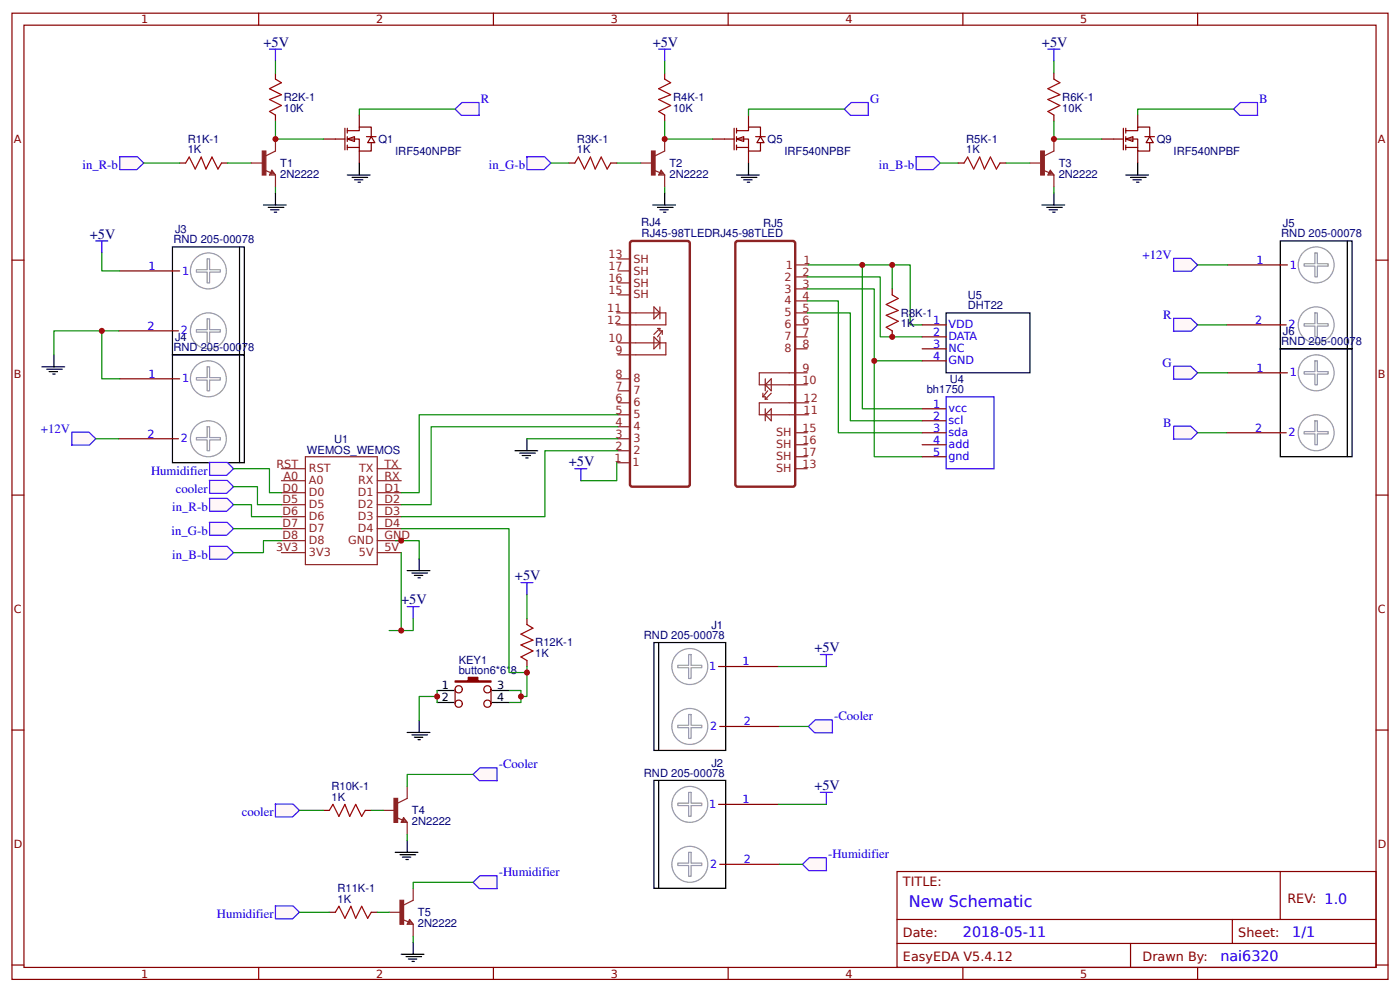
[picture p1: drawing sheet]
<svg xmlns="http://www.w3.org/2000/svg" width="309mm" height="219mm" viewBox="0 0 309 219" stroke-linecap="round" stroke-linejoin="round" font-family="sans-serif">
<g fill="none" stroke="#800" stroke-width=".26">
<path d="M2.6 2.9h304.1v213.3h-304.1zM5.3 5.6h298.7v207.9h-298.7zM57.1 2.9v2.7M109 2.9v2.7M160.9 2.9v2.7M212.7 2.9v2.7M264.6 2.9v2.7M2.6 57.4h2.7M304 57.4h2.7M2.6 109.3h2.7M304 109.3h2.7M2.6 161.1h2.7"/>
<path d="M304 161.1h2.7M198.2 192.4h105.8v21.1h-105.8zM282.8 192.4v10.5M2.6 213h2.7M57.1 213.5v2.7M109 213.5v2.7M160.9 213.5v2.7M198.2 202.9h105.8M198.2 208.2h105.8M212.7 213.5v2.7M249.8 208.2v5.3M264.6 213.5v2.7"/>
<path d="M272.3 202.9v5.3M304 213h2.7"/>
</g>
<g fill="#fefefe" stroke="#800" stroke-width=".26">
<path d="M76.7 30.7l1.6-.5v1z"/>
<path d="M82 30.2l.8 1.3h-1.6z"/>
</g>
<g fill="none" stroke="#800" stroke-width=".26">
<path d="M60.9 16.1v1.4M39.7 36h1.3M48.9 36h1.4M60.9 25.4v1.3M71.4 30.7h4.8M76.2 28.3v4.8M76.7 28.8h2.7v-.8h2.6v2.2M76.7 30.7h2.7v2.6h2.6v-1.8M76.7 32.5h2.7M76.7 28.3v1.1M76.7 30.2v1M76.7 32v1.1"/>
<path d="M79.4 25.4v2.6M79.4 33.3v2.7M81 30.2h2.1"/>
</g>
<path d="M60.9 17.5l1.3 .8-2.7 1.3 2.7 1.3-2.7 1.1 2.7 1.3-2.7 1.3 1.4 .8M41 36l.8-1.3 1.3 2.6 1.3-2.6 1.1 2.6 1.3-2.6 1.4 2.6 .7-1.3" fill="none" stroke="#a00000" stroke-width=".26"/>
<path d="M50.3 36h5.3" fill="none" stroke="#080" stroke-width=".26"/>
<path d="M76.7 38.6h5.1M77.8 39.2h3.4M78.3 39.7h1.9M79.4 36v2.6M58.2 45.2h5M59.3 45.8h3.4M59.8 46.3h1.8M60.6 46.8h.5M60.9 42.6v2.6M79.1 40.2h.5" fill="none" stroke="#000" stroke-width=".26"/>
<path d="M100.5 24.1l1.6-1.5h3.7l.1 2.9h-4z" fill="#fff7f8" stroke="#430aff" stroke-width=".26"/>
<path d="M60.9 13.5v2.6M60.9 26.7v4h10.5M100.5 24.1h-21.1v1.3" fill="none" stroke="#080" stroke-width=".26"/>
<path d="M59.5 10.8h2.7M60.9 10.8v2.7" fill="none" stroke="#00f" stroke-width=".26"/>
<path d="M55.6 36h2.6M58.5 37.6l1.3 .5M60.1 37.6l.8 1h-1.4zM60.1 37.8l.5 .6h-.8zM60.1 38.1v.3M60.9 30.7v2.6l-2.2 1.1M60.9 38.6v2.7" fill="none" stroke="#8d2323" stroke-width=".26"/>
<path d="M57.9 33.3h.8v5.3h-.8z" fill="#8d2323" stroke="#8d2323" stroke-width=".26"/>
<g fill="#fefefe" stroke="#800" stroke-width=".26">
<path d="M162.7 30.7l1.6-.5v1z"/>
<path d="M168 30.2l.8 1.3h-1.6z"/>
</g>
<g fill="none" stroke="#800" stroke-width=".26">
<path d="M146.8 16.1v1.4M125.7 36h1.3M134.9 36h1.4M146.8 25.4v1.3M157.4 30.7h4.8M162.2 28.3v4.8M162.7 28.8h2.7v-.8h2.6v2.2M162.7 30.7h2.7v2.6h2.6v-1.8M162.7 32.5h2.7M162.7 28.3v1.1M162.7 30.2v1M162.7 32v1.1"/>
<path d="M165.4 25.4v2.6M165.4 33.3v2.7M167 30.2h2.1"/>
</g>
<path d="M146.8 17.5l1.4 .8-2.7 1.3 2.7 1.3-2.7 1.1 2.7 1.3-2.7 1.3 1.3 .8M127 36l.8-1.3 1.3 2.6 1.3-2.6 1.1 2.6 1.3-2.6 1.3 2.6 .8-1.3" fill="none" stroke="#a00000" stroke-width=".26"/>
<path d="M136.3 36h5.3M146.8 41.3v1.3" fill="none" stroke="#080" stroke-width=".26"/>
<path d="M162.7 38.6h5M163.8 39.2h3.4M164.3 39.7h1.9M165.4 36v2.6M144.2 45.2h5M145.3 45.8h3.4M145.8 46.3h1.8M146.6 46.8h.5M146.8 42.6v2.6M165.1 40.2h.5" fill="none" stroke="#000" stroke-width=".26"/>
<path d="M186.5 24.1l1.6-1.5h3.7l.1 2.9h-4z" fill="#fff7f8" stroke="#430aff" stroke-width=".26"/>
<path d="M146.8 13.5v2.6M146.8 26.7v4h10.6M186.5 24.1h-21.1v1.3" fill="none" stroke="#080" stroke-width=".26"/>
<path d="M145.5 10.8h2.7M146.8 10.8v2.7" fill="none" stroke="#00f" stroke-width=".26"/>
<path d="M141.6 36h2.6M144.5 37.6l1.3 .5M146 37.6l.8 1h-1.3zM146 37.8l.6 .6h-.8zM146 38.1v.3M146.8 30.7v2.6l-2.1 1.1M146.8 38.6v2.7" fill="none" stroke="#8d2323" stroke-width=".26"/>
<path d="M143.9 33.3h.8v5.3h-.8z" fill="#8d2323" stroke="#8d2323" stroke-width=".26"/>
<g fill="#fefefe" stroke="#800" stroke-width=".26">
<path d="M248.7 30.7l1.6-.5v1z"/>
<path d="M254 30.2l.8 1.3h-1.6z"/>
</g>
<g fill="none" stroke="#800" stroke-width=".26">
<path d="M232.8 16.1v1.4M211.7 36h1.3M220.9 36h1.3M232.8 25.4v1.3M243.4 30.7h4.8M248.2 28.3v4.8M248.7 28.8h2.7v-.8h2.6v2.2M248.7 30.7h2.7v2.6h2.6v-1.8M248.7 32.5h2.7M248.7 28.3v1.1M248.7 30.2v1M248.7 32v1.1"/>
<path d="M251.4 25.4v2.6M251.4 33.3v2.7M252.9 30.2h2.2"/>
</g>
<path d="M232.8 17.5l1.4 .8-2.7 1.3 2.7 1.3-2.7 1.1 2.7 1.3-2.7 1.3 1.3 .8M213 36l.8-1.3 1.3 2.6 1.3-2.6 1.1 2.6 1.3-2.6 1.3 2.6 .8-1.3" fill="none" stroke="#a00000" stroke-width=".26"/>
<path d="M222.2 36h5.3M232.8 41.3v1.3" fill="none" stroke="#080" stroke-width=".26"/>
<path d="M248.7 38.6h5M249.8 39.2h3.4M250.3 39.7h1.8M251.4 36v2.6M230.2 45.2h5M231.2 45.8h3.5M231.8 46.3h1.8M232.6 46.8h.5M232.8 42.6v2.6M251.1 40.2h.5" fill="none" stroke="#000" stroke-width=".26"/>
<path d="M272.5 24.1l1.5-1.5h3.8l.1 2.9h-4z" fill="#fff7f8" stroke="#430aff" stroke-width=".26"/>
<path d="M232.8 13.5v2.6M232.8 26.7v4h10.6M272.5 24.1h-21.1v1.3" fill="none" stroke="#080" stroke-width=".26"/>
<path d="M231.5 10.8h2.7M232.8 10.8v2.7" fill="none" stroke="#00f" stroke-width=".26"/>
<g fill="none" stroke="#8d2323" stroke-width=".26">
<path d="M227.5 36h2.7M230.5 37.6l1.3 .5M232 37.6l.8 1h-1.3zM232 37.8l.6 .6h-.8zM232 38.1v.3M232.8 30.7v2.6l-2.1 1.1M232.8 38.6v2.7M62.2 119.3h5.3M62.2 116.7h5.3M62.2 114h5.3M62.2 111.4h5.3M62.2 108.7h5.3"/>
<path d="M62.2 106.1h5.3M62.2 103.5h5.3M67.5 100.8h15.8v23.8h-15.8zM83.3 119.3h5.3M83.3 116.7h5.3M83.3 114h5.3M83.3 111.4h5.3M83.3 108.7h5.3M83.3 106.1h5.3M83.3 103.5h5.3M62.2 122h5.3M83.3 122h5.3"/>
</g>
<path d="M229.9 33.3h.8v5.3h-.8z" fill="#8d2323" stroke="#8d2323" stroke-width=".26"/>
<g fill="#fff7f8" stroke="#430aff" stroke-width=".26">
<path d="M26.4 34.6h4l1.3 1.4-1.5 1.4h-3.7z"/>
<path d="M116.4 34.6h3.9l1.4 1.4-1.5 1.4h-3.8z"/>
<path d="M202.3 34.6h4l1.4 1.4-1.5 1.4h-3.8z"/>
</g>
<g fill="none" stroke="#080" stroke-width=".26">
<path d="M31.7 36h8M121.7 36h4M207.7 36h4M178.6 58.5h22.5v13.2h2.6M178.3 63.8h14.8v15.8h10.6M116.4 96.8h20.1M136.5 99.5h-16.1v14.5h-31.8M87.3 119.3h5.3v4M136.3 102.1v4h-8M88.6 122v17.2M91.3 136.5v2.7h-5.3M82 178.9h2.7"/>
<path d="M90 184.1v1.4M83.3 201.3h2.7M91.3 206.6v1.4"/>
</g>
<path d="M127 103.5h2.6M128.3 103.5v2.6M90 133.9h2.6M91.3 133.9v2.6" fill="none" stroke="#00f" stroke-width=".26"/>
<g fill="none" stroke="#000" stroke-width=".26">
<path d="M209 69.1h18.5v13.2h-18.5zM113.8 99.5h5M116.4 96.8v2.7M114.8 100h3.5M115.4 100.5h1.8M116.2 101.1h.5M90 125.9h5M91 126.5h3.5M91.5 127h1.9M92.3 127.5h.6M92.6 123.3v2.6M87.3 188.1h5"/>
<path d="M88.4 188.6h3.4M88.9 189.2h1.9M89.7 189.7h.5M90 185.5v2.6M88.6 210.6h5.1M89.7 211.1h3.4M90.2 211.7h1.9M91 212.2h.5M91.3 208v2.6"/>
</g>
<g fill="none" stroke="#8d2323" stroke-width=".26">
<path d="M136.5 59.8h2.7M136.5 57.1h2.7M175.9 58.5h2.7M136.3 71.7h2.6M136.3 69.1h2.6M136.5 75.7h10.6v2.6h-10.6M136.5 65.1h2.7M136.5 62.4h2.7M139.2 69.1h7.9v2.6h-7.9M144.5 67.7l1.3 1.4-1.3 1.3zM144.5 74.3l1.3 1.4-1.3 1.3zM145.3 72.5h.5"/>
<path d="M145.8 67.7v2.7M145.8 72.5v.5h.5M145.8 74.3v2.7M145.8 72.5l-1.3 1.3M146.3 73l-1 1.3M146.3 73v.8M175.7 71.7h2.6M175.7 69.1h2.6M175.7 61.1h2.6M175.7 63.8h2.6M175.7 66.4h2.6M175.7 74.3h2.6"/>
<path d="M175.7 77h2.6M136.5 99.5h2.7M136.5 96.8h2.7M136.5 94.2h2.7M136.5 91.5h2.7M136.5 88.9h2.7M136.5 86.3h2.7M136.5 83.6h2.7M168.5 87.6h.6v.5M168.5 86.8v.8M169.1 83.6v2.7M169.1 90.2v2.7"/>
<path d="M169.1 88.1h.5M169.6 86.3l-1.1 1.3M170.4 83.6v2.7l-1.3-1.4zM170.4 90.2v2.7l-1.3-1.4zM170.4 86.8l-1.3 1.3M175.7 88.9h-8v2.6h8M175.7 95.5h2.6M175.7 98.2h2.6M175.9 91.5h2.7M175.9 88.9h2.7M178.3 82.3h-10.6v2.6h10.6M136.3 102.1h2.6"/>
<path d="M175.7 100.8h2.6M175.7 103.5h2.6M84.7 178.9h2.6M90 173.6v2.6l-2.2 1.1M87.6 180.4l1.3 .6M89.2 180.4l.8 1.1h-1.4zM89.2 180.7l.5 .5h-.8zM89.2 181v.2M90 181.5v2.6M91.3 196.1v2.6l-2.1 1.1M86 201.3h2.6M88.9 202.9l1.3 .6"/>
<path d="M90.5 202.9l.8 1.1h-1.3zM90.5 203.2l.5 .5h-.8zM90.5 203.5v.2M91.3 204v2.6"/>
</g>
<path d="M139.4 53.3l12.5-.1 .2 .1 .3 .4v53.2l-.1 .3-.4 .2h-12.2l-.3-.1-.2-.4v-53.2zM162.7 53.3l12.5-.1 .2 .1 .3 .4v53.2l-.1 .3-.4 .2h-12.2l-.3-.1-.2-.4v-53.2z" fill="none" stroke="#8d2323" stroke-width=".53"/>
<path d="M197.1 65.1l1.3 .8-2.6 1.3 2.6 1.3-2.6 1.1 2.6 1.3-2.6 1.3 1.3 .8M72.8 178.9l.8-1.4 1.3 2.7 1.3-2.7 1.1 2.7 1.3-2.7 1.3 2.7 .8-1.3M74.1 201.3l.8-1.3 1.3 2.7 1.3-2.7 1.1 2.7 1.3-2.7 1.3 2.7 .8-1.4" fill="none" stroke="#a00000" stroke-width=".26"/>
<path d="M197.1 63.8v1.3M197.1 73v1.3M203.7 71.7h5.3M203.7 74.3h5.3M203.7 77h5.3M203.7 79.6h5.3M71.4 178.9h1.4M80.7 178.9h1.3M72.8 201.3h1.3M82 201.3h1.3" fill="none" stroke="#800" stroke-width=".26"/>
<g fill="#8d2323" stroke="#8d2323" stroke-width=".26">
<path d="M87 176.2h.8v5.3h-.8z"/>
<path d="M88.4 198.7h.8v5.3h-.8z"/>
</g>
<g fill="#fff7f8" stroke="#430aff" stroke-width=".26">
<path d="M104.5 170.9l1.5-1.4h3.8l.1 2.8h-4z"/>
<path d="M104.5 194.7l1.5-1.4h3.8l.1 2.8h-4z"/>
</g>
<path d="M104.5 170.9h-14.5v2.7M104.5 194.7h-13.2v1.4" fill="none" stroke="#080" stroke-width=".26"/>
<path d="M144.5 141.8h15.8v23.8h-15.8zM145.5 141.8v23.8M144.5 172.2h15.8v23.9h-15.8zM145.5 172.2v23.9" fill="none" stroke="#000" stroke-width=".26"/>
<path d="M158.7 147.1h13.3M158.7 177.5h13.3M159 160.3h13.2M159 190.8h13.2" fill="none" stroke="#800" stroke-width=".26"/>
<g fill="none" stroke="#999" stroke-width=".26">
<path d="M152.1 144.5h.6v2.3h2.3v.6h-2.3v2.4h-.6v-2.4h-2.3v-.6h2.3zM149.8 160.1h2.3v-2.4h.6v2.4h2.3v.5h-2.3v2.4h-.6v-2.4h-2.3zM149.8 177.3h2.3v-2.4h.6v2.4h2.3v.5h-2.3v2.4h-.6v-2.4h-2.3zM149.8 190.5h2.3v-2.4h.6v2.4h2.3v.5h-2.3v2.4h-.6v-2.4h-2.3z"/>
<circle cx="152.4" cy="147.1" r="4"/>
<circle cx="152.4" cy="160.3" r="4"/>
<circle cx="152.4" cy="177.5" r="4"/>
<circle cx="152.4" cy="190.8" r="4"/>
</g>
<g fill="#fff7f8" stroke="#430aff" stroke-width=".26">
<path d="M178.6 160.3l1.5-1.4h3.8l.1 2.8h-4z"/>
<path d="M177.3 190.8l1.5-1.5h3.8v2.9h-3.9z"/>
</g>
<path d="M22.5 55.8v4h4M22.5 73v10.6h4M26.2 73h-14.3v5.3M172 147.1h10.6M172 177.5h10.6M172.2 160.3h6.4M172.2 190.8h5.1" fill="none" stroke="#080" stroke-width=".26"/>
<path d="M21.2 53.2h2.6M22.5 53.2v2.6M181.2 144.5h2.7M182.6 144.5v2.6M181.2 174.9h2.7M182.6 174.9v2.6" fill="none" stroke="#00f" stroke-width=".26"/>
<path d="M38.1 54.5h15.9v23.8h-15.9zM52.9 54.5v47.6M11.9 78.3v2.7M38.1 78.3h15.9v23.8h-15.9zM9.3 81h5M10.3 81.5h3.5M10.8 82h1.9M11.6 82.5h.6" fill="none" stroke="#000" stroke-width=".26"/>
<path d="M26.5 59.8h13.2M26.2 73h13.2M26.2 96.8h13.2M26.5 83.6h13.2" fill="none" stroke="#800" stroke-width=".26"/>
<g fill="none" stroke="#999" stroke-width=".26">
<path d="M45.8 57.1h.5v2.4h2.4v.6h-2.4v2.3h-.5v-2.3h-2.4v-.6h2.4zM45.8 70.4h.5v2.4h2.4v.5h-2.4v2.4h-.5v-2.4h-2.4v-.5h2.4zM45.8 81h.5v2.3h2.4v.6h-2.4v2.4h-.5v-2.4h-2.4v-.6h2.4zM45.8 94.2h.5v2.4h2.4v.5h-2.4v2.4h-.5v-2.4h-2.4v-.5h2.4z"/>
<circle cx="46" cy="59.8" r="4"/>
<circle cx="46" cy="73" r="4"/>
<circle cx="46" cy="96.8" r="4"/>
<circle cx="46" cy="83.6" r="4"/>
</g>
<path d="M15.9 95.4h3.7l1.6 1.4-1.4 1.4h-4z" fill="#fff7f8" stroke="#430aff" stroke-width=".26"/>
<g fill="none" stroke="#080" stroke-width=".26">
<path d="M190.5 58.5v31.7h13.2M197.1 58.5v5.3M178.3 61.1h16.2v13.2h9.2M178.3 69.1h9.6v23.8h15.8M178.3 66.4h6.9v29.1h18.5M193.1 79.6v21.2h10.6M21.2 96.8h5M136.5 94.2h-41.3v17.2h-6.6M116.4 131.2v5.3M96.6 153.7h-4v5.3M96.6 152.4v2.6M112.4 152.4h2.7v2.6h-2.7"/>
<path d="M116.4 147.1v6.6h-1.3"/>
</g>
<path d="M282.8 53.2h15.9v23.8h-15.9zM297.7 53.2v47.6M282.8 77h15.9v23.8h-15.9zM92.6 159v2.7M96.6 152.4h3.7M96.6 155h3.7M108.7 152.4h3.7M108.7 155h3.7M90 161.7h5M91 162.2h3.5M91.5 162.7h1.9M92.3 163.2h.6" fill="none" stroke="#000" stroke-width=".26"/>
<g fill="none" stroke="#800" stroke-width=".26">
<path d="M271.2 58.5h13.2M270.9 71.7h13.3M203.7 95.5h5.3M203.7 90.2h5.3M203.7 92.9h5.3M203.7 98.2h5.3M270.9 95.5h13.3M271.2 82.3h13.2M203.7 100.8h5.3M116.4 136.5v1.3M100.5 152.1v3.2M102.1 152.1a.81 .81 0 0 0-1.1-.7 .81 .81 0 0 0-.3 1.3 .81 .81 0 0 0 1.3-.1l.1-.5"/>
<path d="M108.5 152.1a.81 .81 0 0 1-1.1 .8 .81 .81 0 0 1-.4-1.3 .81 .81 0 0 1 1.4 .1l.1 3.6M116.4 145.8v1.3"/>
<circle cx="101.3" cy="155.3" r=".8"/>
<circle cx="107.7" cy="155.3" r=".8"/>
</g>
<g fill="none" stroke="#999" stroke-width=".26">
<path d="M288.1 58.2h2.4v-2.4h.5v2.4h2.4v.5h-2.4v2.4h-.5v-2.4h-2.4zM290.5 69.1h.5v2.3h2.4v.6h-2.4v2.3h-.5v-2.3h-2.4v-.6h2.4zM290.5 79.6h.5v2.4h2.4v.5h-2.4v2.4h-.5v-2.4h-2.4v-.5h2.4zM290.5 92.9h.5v2.3h2.4v.6h-2.4v2.4h-.5v-2.4h-2.4v-.6h2.4z"/>
<circle cx="290.8" cy="58.5" r="4"/>
<circle cx="290.8" cy="71.7" r="4"/>
<circle cx="290.8" cy="95.5" r="4"/>
<circle cx="290.8" cy="82.3" r="4"/>
</g>
<path d="M209 87.6h10.6v15.9h-10.6z" fill="none" stroke="#30f" stroke-width=".26"/>
<path d="M100.5 150.3h3v-.8h2.1v.8h2.9v.2h-8z" fill="#800" stroke="#800" stroke-width=".26"/>
<path d="M116.4 137.8l1.3 .8-2.6 1.4 2.6 1.3-2.6 1 2.6 1.4-2.6 1.3 1.3 .8" fill="none" stroke="#a00000" stroke-width=".26"/>
<path d="M115.1 128.6h2.6M116.4 128.6v2.6" fill="none" stroke="#00f" stroke-width=".26"/>
<g fill="#fff7f8" stroke="#430aff" stroke-width=".26">
<path d="M259.3 57h3.8l1.5 1.5-1.4 1.4h-4z"/>
<path d="M259.3 70.2h3.8l1.5 1.5-1.4 1.4h-4z"/>
<path d="M259.3 80.8h3.8l1.5 1.5-1.4 1.4h-4z"/>
<path d="M259.3 94.1h3.8l1.5 1.4-1.4 1.4h-4z"/>
</g>
<path d="M264.6 58.5h6.6M264.6 71.7h6.3M264.6 82.3h6.6M264.6 95.5h6.3" fill="none" stroke="#080" stroke-width=".26"/>
<g fill="#fff7f8" stroke="#430aff" stroke-width=".26">
<path d="M46.2 110h4l1.4 1.4-1.5 1.4h-3.8z"/>
<path d="M46.2 115.3h4l1.4 1.4-1.5 1.4h-3.8z"/>
<path d="M46.2 120.6h4l1.4 1.4-1.5 1.4h-3.8z"/>
</g>
<path d="M136.5 91.5h-43.9v17.2h-4M51.6 111.4h4v2.6h6.6M51.6 116.7h10.6M62.2 119.3h-4v2.7h-6.6" fill="none" stroke="#080" stroke-width=".26"/>
<g fill="#fff7f8" stroke="#430aff" stroke-width=".26">
<path d="M60.8 177.5h4l1.3 1.4-1.5 1.4h-3.7z"/>
<path d="M60.8 200h4l1.3 1.3-1.5 1.5h-3.7z"/>
</g>
<path d="M66.1 178.9h5.3M66.1 201.3h6.7" fill="none" stroke="#080" stroke-width=".26"/>
<g fill="#fff7f8" stroke="#430aff" stroke-width=".26">
<path d="M46.2 106h4l1.4 1.4-1.5 1.5h-3.8z"/>
<path d="M46.2 102.1h4l1.4 1.4-1.5 1.4h-3.8z"/>
</g>
<path d="M60.9 41.3v1.3M51.6 107.4h5.3v4h5.3M51.6 103.5h7.9v5.2h2.7M88.6 116.7h23.8v31.7h4" fill="none" stroke="#080" stroke-width=".26"/>
<g fill="#c00">
<circle cx="96.6" cy="153.7" r=".66"/>
<circle cx="190.5" cy="58.5" r=".66"/>
<circle cx="197.1" cy="74.3" r=".66"/>
<circle cx="197.1" cy="58.5" r=".66"/>
<circle cx="22.5" cy="73" r=".66"/>
<circle cx="88.6" cy="119.3" r=".66"/>
<circle cx="146.8" cy="30.7" r=".66"/>
<circle cx="60.9" cy="30.7" r=".66"/>
<circle cx="232.8" cy="30.7" r=".66"/>
<circle cx="88.6" cy="139.2" r=".66"/>
<circle cx="193.1" cy="79.6" r=".66"/>
<circle cx="115.1" cy="153.7" r=".66"/>
<circle cx="116.4" cy="148.4" r=".66"/>
</g>
<text font-size="3.5" fill="#00f" x="200.8" y="200.3">New Schematic</text>
<g font-size="3.2" fill="#000080">
<text x="58.2" y="10.3">+5V</text>
<text x="144.2" y="10.3">+5V</text>
<text x="230.2" y="10.3">+5V</text>
<text x="19.8" y="52.7">+5V</text>
<text x="125.7" y="102.9">+5V</text>
<text x="113.8" y="128.1">+5V</text>
<text x="88.6" y="133.3">+5V</text>
<text x="179.9" y="143.9">+5V</text>
<text x="179.9" y="174.4">+5V</text>
</g>
<g font-size="3.2" fill="#00f">
<text x="212.7" y="206.9">2018-05-11</text>
<text x="285.5" y="206.9">1/1</text>
<text x="269.6" y="212.2">nai6320</text>
</g>
<g font-size="2.8" fill="#00f">
<text x="106.2" y="22.8">R</text>
<text x="192.2" y="22.8">G</text>
<text x="278.2" y="22.8">B</text>
<text x="18.2" y="37.3">in_R-b</text>
<text x="108" y="37.3">in_G-b</text>
<text x="194.2" y="37.3">in_B-b</text>
<text x="252.4" y="57.2">+12V</text>
<text x="257" y="70.4">R</text>
<text x="256.9" y="81">G</text>
<text x="9" y="95.5">+12V</text>
<text x="257" y="94.2">B</text>
<text x="33.4" y="104.8">Humidifier</text>
<text x="38.1" y="112.7">in_R-b</text>
<text x="38.9" y="108.7">cooler</text>
<text x="37.9" y="118">in_G-b</text>
<text x="38.1" y="123.3">in_B-b</text>
<text x="184.3" y="159">-Cooler</text>
<text x="110.2" y="169.6">-Cooler</text>
<text x="53.4" y="180.2">cooler</text>
<text x="183" y="189.4">-Humidifier</text>
<text x="110.2" y="193.4">-Humidifier</text>
<text x="47.9" y="202.7">Humidifier</text>
</g>
<g font-size="2.8" fill="#800">
<text x="199.5" y="195.5">TITLE:</text>
<text x="284.4" y="199.2">REV: 1.0</text>
<text x="199.5" y="206.9">Date:</text>
<text x="273.6" y="206.9">Sheet:</text>
<text x="199.5" y="212.2">EasyEDA V5.4.12</text>
<text x="252.4" y="212.2">Drawn By:</text>
</g>
<g font-size="2.5" fill="#800">
<text x="31.2" y="5.2">1</text>
<text x="83.1" y="5.2">2</text>
<text x="134.9" y="5.2">3</text>
<text x="186.8" y="5.2">4</text>
<text x="238.7" y="5.2">5</text>
<text x="3" y="31.5">A</text>
<text x="304.4" y="31.5">A</text>
<text x="3" y="83.3">B</text>
<text x="304.4" y="83.3">B</text>
<text x="3" y="135.2">C</text>
<text x="304.4" y="135.2">C</text>
<text x="3" y="187.1">D</text>
<text x="304.4" y="187.1">D</text>
<text x="31.2" y="215.8">1</text>
<text x="83.1" y="215.8">2</text>
<text x="134.9" y="215.8">3</text>
<text x="186.8" y="215.8">4</text>
<text x="238.7" y="215.8">5</text>
</g>
<g font-size="2.5" fill="#000080">
<text x="62.7" y="22.3">R2K-1</text>
<text x="148.7" y="22.3">R4K-1</text>
<text x="234.7" y="22.3">R6K-1</text>
<text x="62.7" y="24.7">10K</text>
<text x="148.7" y="24.7">10K</text>
<text x="234.7" y="24.7">10K</text>
<text x="41.5" y="33.9">1K</text>
<text x="41.5" y="31.5">R1K-1</text>
<text x="83.6" y="31.5">Q1</text>
<text x="87.3" y="34.3">IRF540NPBF</text>
<text x="127.5" y="33.9">1K</text>
<text x="127.5" y="31.5">R3K-1</text>
<text x="169.6" y="31.5">Q5</text>
<text x="173.3" y="34.3">IRF540NPBF</text>
<text x="213.5" y="33.9">1K</text>
<text x="213.5" y="31.5">R5K-1</text>
<text x="255.6" y="31.5">Q9</text>
<text x="259.3" y="34.3">IRF540NPBF</text>
<text x="61.9" y="39.2">2N2222</text>
<text x="61.9" y="36.8">T1</text>
<text x="147.9" y="39.2">2N2222</text>
<text x="147.9" y="36.8">T2</text>
<text x="233.9" y="39.2">2N2222</text>
<text x="233.9" y="36.8">T3</text>
<text x="38.3" y="53.7">RND 205-00078</text>
<text x="38.7" y="51.5">J3</text>
<text x="141.7" y="50">RJ4</text>
<text x="141.8" y="52.4">RJ45-98TLEDRJ45-98TLED</text>
<text x="168.6" y="50">RJ5</text>
<text x="283.1" y="52.4">RND 205-00078</text>
<text x="283.4" y="50.2">J5</text>
<text x="213.8" y="65.9">U5</text>
<text x="199.1" y="69.9">R8K-1</text>
<text x="213.8" y="68.3">DHT22</text>
<text x="38.3" y="77.5">RND 205-00078</text>
<text x="38.7" y="75.3">J4</text>
<text x="199.1" y="72.3">1K</text>
<text x="283.1" y="76.2">RND 205-00078</text>
<text x="283.4" y="74">J6</text>
<text x="204.8" y="86.8">bh1750</text>
<text x="209.8" y="84.6">U4</text>
<text x="67.8" y="100.3">WEMOS_WEMOS</text>
<text x="73.8" y="97.8">U1</text>
<text x="118.3" y="142.7">R12K-1</text>
<text x="142.3" y="141">RND 205-00078</text>
<text x="157.2" y="138.8">J1</text>
<text x="101.3" y="148.7">button6*6*8</text>
<text x="101.3" y="146.5">KEY1</text>
<text x="118.3" y="145.1">1K</text>
<text x="142.3" y="171.4">RND 205-00078</text>
<text x="157.2" y="169.2">J2</text>
<text x="73.2" y="176.7">1K</text>
<text x="73.2" y="174.3">R10K-1</text>
<text x="91" y="179.7">T4</text>
<text x="91" y="182.1">2N2222</text>
<text x="74.6" y="196.8">R11K-1</text>
<text x="74.6" y="199.2">1K</text>
<text x="92.3" y="202.2">T5</text>
<text x="92.3" y="204.6">2N2222</text>
</g>
<g font-size="2.5" fill="#00f">
<text x="32.8" y="59.5">1</text>
<text x="277.6" y="58.2">1</text>
<text x="285" y="59.3">1</text>
<text x="40.2" y="60.6">1</text>
<text x="206.1" y="71.4">1</text>
<text x="277.3" y="71.4">2</text>
<text x="32.6" y="72.8">2</text>
<text x="40" y="73.8">2</text>
<text x="206.1" y="74.1">2</text>
<text x="206.1" y="76.7">3</text>
<text x="209.5" y="72.5">VDD</text>
<text x="209.5" y="75.1">DATA</text>
<text x="209.5" y="77.8">NC</text>
<text x="284.7" y="72.5">2</text>
<text x="32.8" y="83.3">1</text>
<text x="206.1" y="79.4">4</text>
<text x="209.5" y="80.4">GND</text>
<text x="277.6" y="82">1</text>
<text x="285" y="83.1">1</text>
<text x="40.2" y="84.4">1</text>
<text x="206.1" y="90">1</text>
<text x="206.1" y="92.6">2</text>
<text x="206.1" y="95.2">3</text>
<text x="209.5" y="91">vcc</text>
<text x="209.5" y="93.7">scl</text>
<text x="277.3" y="95.2">2</text>
<text x="32.6" y="96.6">2</text>
<text x="40" y="97.6">2</text>
<text x="206.1" y="97.9">4</text>
<text x="206.1" y="100.5">5</text>
<text x="209.5" y="96.3">sda</text>
<text x="209.5" y="99">add</text>
<text x="209.5" y="101.6">gnd</text>
<text x="284.7" y="96.3">2</text>
<text x="156.6" y="147.9">1</text>
<text x="164" y="146.8">1</text>
<text x="156.9" y="161.1">2</text>
<text x="164.3" y="160.1">2</text>
<text x="156.6" y="178.3">1</text>
<text x="164" y="177.3">1</text>
<text x="156.9" y="191.6">2</text>
<text x="164.3" y="190.5">2</text>
</g>
<g font-size="2.5" fill="#8d2323">
<text x="134.4" y="59.5">17</text>
<text x="134.4" y="56.9">13</text>
<text x="140" y="57.9">SH</text>
<text x="173.6" y="59.3">1</text>
<text x="177.5" y="58.2">1</text>
<text x="134.4" y="64.8">15</text>
<text x="134.4" y="62.2">16</text>
<text x="140" y="60.6">SH</text>
<text x="140" y="65.9">SH</text>
<text x="140" y="63.2">SH</text>
<text x="173.3" y="61.9">2</text>
<text x="173.3" y="64.6">3</text>
<text x="177.3" y="60.9">2</text>
<text x="177.3" y="63.5">3</text>
<text x="134.2" y="71.4">12</text>
<text x="134.2" y="68.8">11</text>
<text x="173.3" y="67.2">4</text>
<text x="173.3" y="69.8">5</text>
<text x="177.3" y="66.1">4</text>
<text x="177.3" y="68.8">5</text>
<text x="177.3" y="71.4">6</text>
<text x="134.4" y="75.4">10</text>
<text x="173.3" y="72.5">6</text>
<text x="173.3" y="75.1">7</text>
<text x="173.3" y="77.8">8</text>
<text x="177.3" y="74.1">7</text>
<text x="177.3" y="76.7">8</text>
<text x="136" y="83.3">8</text>
<text x="136" y="78.1">9</text>
<text x="177.3" y="82">9</text>
<text x="136" y="88.6">6</text>
<text x="136" y="86">7</text>
<text x="140" y="89.7">6</text>
<text x="140" y="87">7</text>
<text x="140" y="84.4">8</text>
<text x="177.3" y="84.7">10</text>
<text x="177.5" y="88.6">12</text>
<text x="136" y="93.9">4</text>
<text x="136" y="91.3">5</text>
<text x="140" y="95">4</text>
<text x="140" y="92.3">5</text>
<text x="177.3" y="95.2">15</text>
<text x="177.5" y="91.3">11</text>
<text x="135.7" y="101.9">1</text>
<text x="136" y="99.2">2</text>
<text x="136" y="96.6">3</text>
<text x="140" y="100.3">2</text>
<text x="140" y="97.6">3</text>
<text x="171.5" y="101.6">SH</text>
<text x="171.5" y="96.3">SH</text>
<text x="171.5" y="99">SH</text>
<text x="177.3" y="100.5">17</text>
<text x="177.3" y="97.9">16</text>
<text x="61.1" y="103.2">RST</text>
<text x="62.6" y="105.8">A0</text>
<text x="68.3" y="106.9">A0</text>
<text x="68.3" y="104.2">RST</text>
<text x="79.1" y="106.9">RX</text>
<text x="79.3" y="104.2">TX</text>
<text x="84.9" y="105.8">RX</text>
<text x="84.9" y="103.2">TX</text>
<text x="139.7" y="102.9">1</text>
<text x="171.5" y="104.2">SH</text>
<text x="177.3" y="103.2">13</text>
<text x="62.4" y="113.8">D6</text>
<text x="62.4" y="111.1">D5</text>
<text x="62.4" y="108.5">D0</text>
<text x="68.3" y="112.2">D5</text>
<text x="68.3" y="109.5">D0</text>
<text x="79.1" y="112.2">D2</text>
<text x="79.1" y="109.5">D1</text>
<text x="84.9" y="113.8">D3</text>
<text x="84.9" y="111.1">D2</text>
<text x="84.9" y="108.5">D1</text>
<text x="62.4" y="119.1">D8</text>
<text x="62.4" y="116.4">D7</text>
<text x="68.3" y="117.5">D7</text>
<text x="68.3" y="114.8">D6</text>
<text x="79.1" y="117.5">D4</text>
<text x="79.1" y="114.8">D3</text>
<text x="84.9" y="119.1">GND</text>
<text x="84.9" y="116.4">D4</text>
<text x="61" y="121.7">3V3</text>
<text x="68.3" y="122.8">3V3</text>
<text x="68.3" y="120.1">D8</text>
<text x="76.9" y="120.1">GND</text>
<text x="79.3" y="122.8">5V</text>
<text x="84.9" y="121.7">5V</text>
</g>
<g font-size="2.5">
<text x="97.6" y="152.1">1</text>
<text x="97.6" y="154.8">2</text>
<text x="109.8" y="152.1">3</text>
<text x="109.8" y="154.8">4</text>
</g>
</svg>
